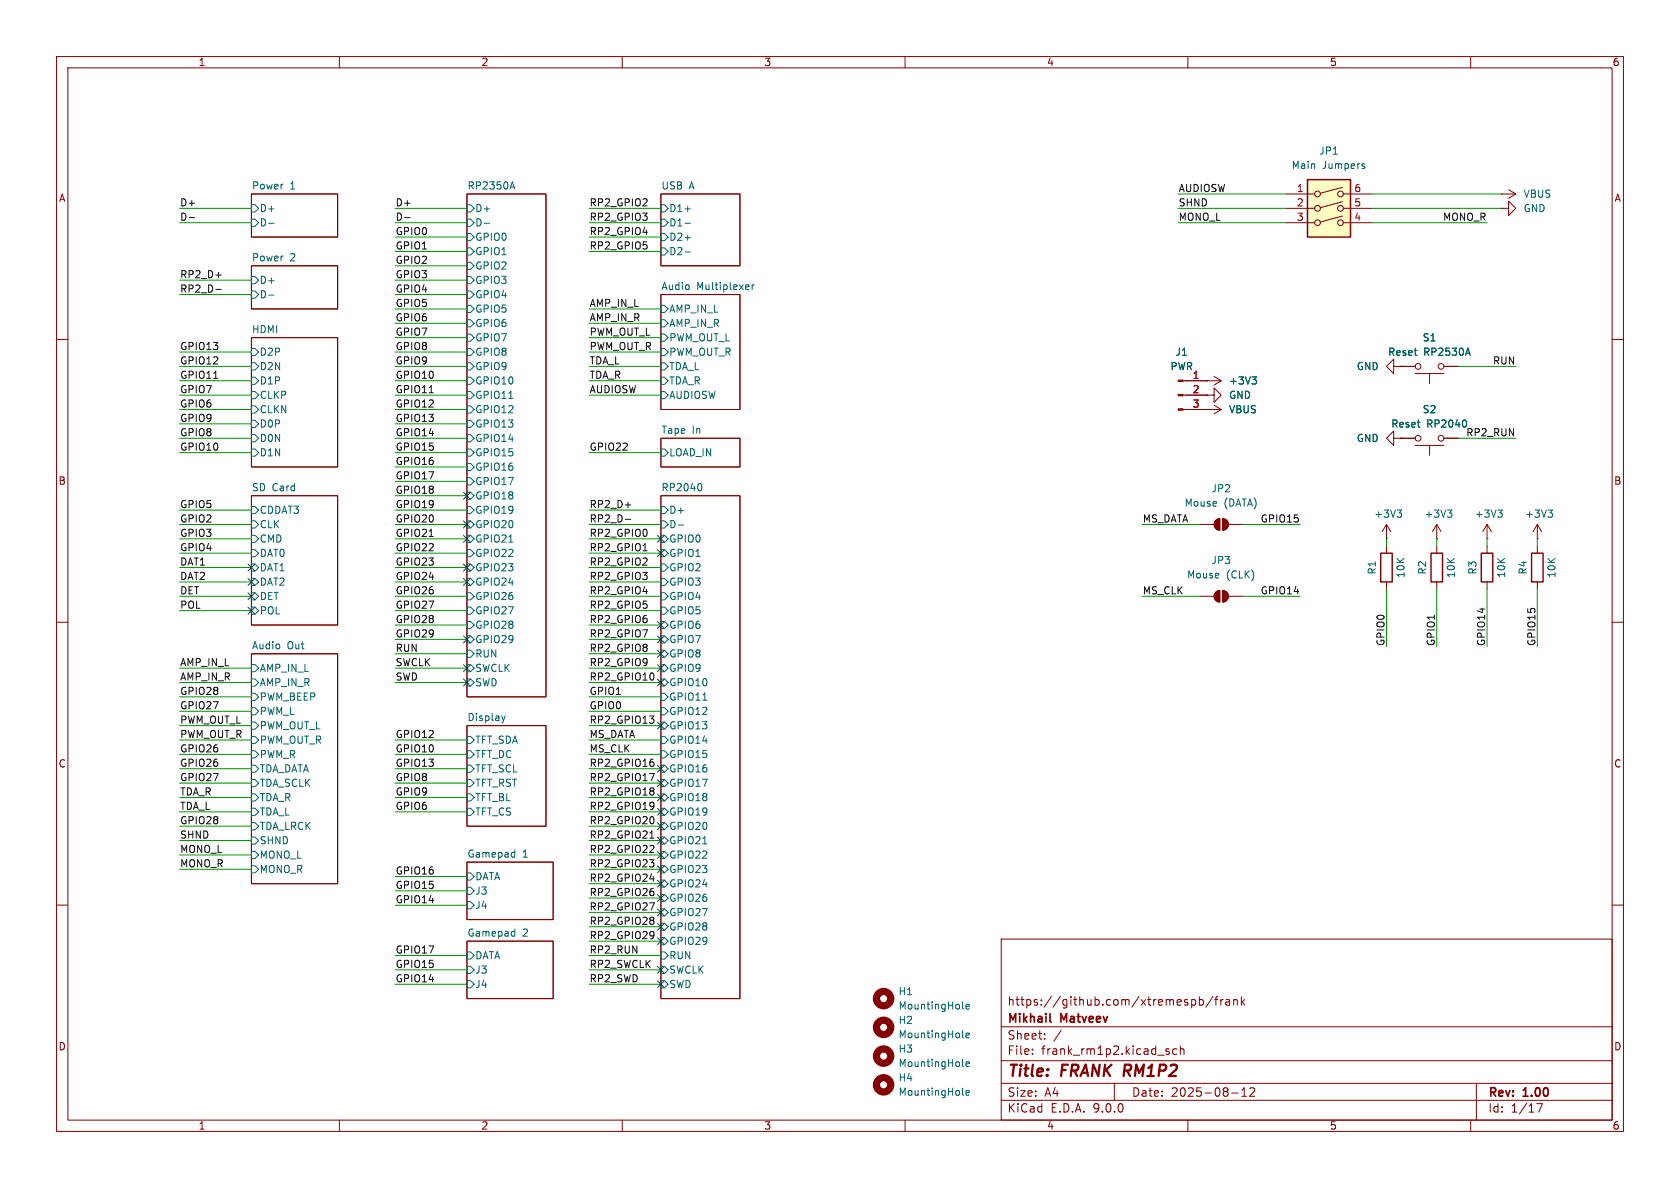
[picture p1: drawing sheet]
<svg xmlns="http://www.w3.org/2000/svg" width="297mm" height="210mm" viewBox="0 0 297 210" stroke-linecap="round" stroke-linejoin="round" font-family="sans-serif">
<g fill="none" stroke="#840000" stroke-width=".18">
<path d="M10 10h277v190h-277zM12 12h273v186h-273zM60 10v2M110 10v2M160 10v2M210 10v2M260 10v2M44.4 34.3h15.3v7.6h-15.3zM82.5 34.3h14v88.9h-14zM116.8 34.3h14v12.7h-14zM265.4 34.3h.1M265.4 36.8h1.3v-1.2l1.3 1.2-1.3 1.3v-1.3"/>
<path d="M265.4 36.8h.1M265.4 34.3h2.6M266.7 33.5l1.3 .8M268 34.3l-1.3 .8M44.4 59.7h15.3v22.9h-15.3zM44.4 47h15.3v7.6h-15.3zM116.8 52.1h14v20.3h-14zM10 60h2M116.8 77.5h14v5.1h-14zM213.4 67.3h.1M213.4 72.4h.1M213.4 67.3h2.5"/>
<path d="M213.4 72.4h2.5M214.6 66.5l1.3 .8M214.6 71.6l1.3 .8M215.9 67.3l-1.3 .8M215.9 72.4l-1.3 .8M246.4 77.5v-1.3l-1.3 1.3 1.3 1.2v-1.2h1.2M246.4 64.8v-1.3l-1.3 1.3 1.3 1.2v-1.2h1.2M247.6 77.5h.1M247.6 64.8h.1M247.6 64.8h2.6M247.6 77.5h2.6M250.2 66h5.1"/>
<path d="M250.2 78.7h5.1M252.7 66v1.8M252.7 78.7v1.8M255.3 64.8h2.5M255.3 77.5h2.5M285 60h2M44.4 87.6h15.3v22.9h-15.3zM116.8 87.6h14v88.9h-14zM212.1 92.7h2.5M214.9 92l.7-.3v2a1.02 1.02 0 0 1-.9-.6 1.02 1.02 0 0 1 .2-1.1zM216.2 91.7a1.02 1.02 0 0 1 1 1 1.02 1.02 0 0 1-1 1zM217.2 92.7h2.5"/>
<path d="M245.1 95.3h.1M245.1 92.7v2.6M245.1 96.5v1.3M245.1 92.7l-.8 1.3M245.1 92.7l.8 1.3M254 95.3h.1M254 92.7v2.6M254 96.5v1.3M254 92.7l-.8 1.3M254 92.7l.8 1.3M262.9 95.3h.1M262.9 92.7v2.6"/>
<path d="M262.9 96.5v1.3M262.9 92.7l-.8 1.3M262.9 92.7l.8 1.3M271.8 95.3h.1M271.8 92.7l-.8 1.3M271.8 92.7l.7 1.3M271.8 92.7v2.6M271.8 96.5v1.3M10 110h2M44.4 115.6h15.3v40.6h-15.3zM212.1 105.4h2.5M214.9 104.7l.7-.3v2a1.02 1.02 0 0 1-.9-.6 1.02 1.02 0 0 1 .2-1.1z"/>
<path d="M216.2 104.4a1.02 1.02 0 0 1 1 1 1.02 1.02 0 0 1-1 1zM217.2 105.4h2.5M245.1 102.9v1.2M254 102.9v1.2M262.9 102.9v1.2M271.8 102.9v1.2M285 110h2M82.5 128.3h14v17.8h-14zM82.5 152.4h15.3v10.2h-15.3zM10 160h2M82.5 166.4h15.3v10.1h-15.3zM177 166h108v32h-108z"/>
<path d="M210.7 176.8l.4-.1 .3 .3v.4l-.2 .2h-.5M212 176.8l.5-.1 .2 .3v.4l-.1 .2h-.6M212 176.2v1.5M214.5 176.1l-1.3 2M214.7 176.7h.6M215.3 176.2l-.3 .2v1.3M215.8 176.7v1M216.2 176.7l-.2 .1-.2 .2M216.7 176.8h.6l.1 .9M217.4 177.1h-.5a.29 .29 0 0 0-.2 .3 .29 .29 0 0 0 .2 .3l.5-.1M218.1 176.8l.2-.1 .4 .1v.9M218.1 176.7v1"/>
<path d="M219.5 176.2v1.5M219.6 177.1l.4 .6M220 176.7l-.5 .6M285 160h2M60 198v2M110 198v2M160 198v2M177 194.5h108M177 191.5h108M177 187.5h108M177 181.5h108M182.5 186.3v.1"/>
<path d="M182.5 185.5v.1M184.7 183.6v.1M184.7 182.8v.1M187.6 182.1l-1.3 2M197 191.5v3M206.2 185.8l.5 .2v.1v.2l-.5 .1M206.2 185.5h.5M208 185.5l-.4-.1-.3 .3v.4l.2 .2h.5M208.7 185.5l.2-.1 .3 .1 .1 .9M208.7 184.9v1.5M210 198v2M217.7 193.2h1.2"/>
<path d="M219.5 193.8h.9M219.5 192.7l.5-.4v1.5M221 192.4l.5-.1 .2 .1 .1 .3-.9 1.1h.9M260 198v2M261 191.5v6.5M271.7 195.1h1l-.7 1.5"/>
<circle cx="250.7" cy="77.5" r=".51"/>
<circle cx="250.7" cy="64.8" r=".51"/>
<circle cx="254.8" cy="64.8" r=".51"/>
<circle cx="254.8" cy="77.5" r=".51"/>
</g>
<path d="M185.6 180.5l.2 .2" fill="none" stroke="#840000" stroke-width=".3"/>
<g fill="none" stroke="#006464" stroke-width=".18">
<path d="M44.4 36.2h.7l.6 .6-.6 .7h-.7zM44.4 38.7h.7l.6 .7-.6 .6h-.7zM47.5 39.5h1M82.5 36.2h.7l.6 .6-.6 .7h-.7zM82.5 38.7h.7l.6 .7-.6 .6h-.7zM85.6 39.5h1M90.3 33.1h.6M90.6 32.1l.4 1.3M116.8 36.2h.7l.6 .6-.6 .7h-.7zM116.8 38.7h.7l.6 .7-.6 .6h-.7zM121.1 39.5h1M121.1 36.9h1"/>
<path d="M44.4 48.9h.7l.6 .6-.6 .7h-.7zM44.4 51.4h.7l.6 .7-.6 .6h-.7zM47.5 52.2h1M82.5 41.3h.7l.6 .6-.6 .6h-.7zM82.5 43.8h.7l.6 .7-.6 .6h-.7zM82.5 46.4h.7l.6 .6-.6 .6h-.7zM82.5 48.9h.7l.6 .6-.6 .7h-.7zM82.5 51.4h.7l.6 .7-.6 .6h-.7zM82.5 54h.7l.6 .6-.6 .6h-.7zM82.5 56.5h.7l.6 .7-.6 .6h-.7zM82.5 59.1h.7l.6 .6-.6 .6h-.7zM116.8 54h.7l.6 .6-.6 .6h-.7z"/>
<path d="M116.8 56.5h.7l.6 .7-.6 .6h-.7zM116.8 59.1h.7l.6 .6-.6 .6h-.7zM116.8 41.3h.7l.6 .6-.6 .6h-.7zM116.8 43.8h.7l.6 .7-.6 .6h-.7zM121.1 42h1M121.1 44.5h1M132.2 50.3l.2 .4-.6 .1M132.4 51.1l-.2 .1M133 50.3v.9M133.3 50.3l-.3 .3M44.4 61.6h.7l.6 .6-.6 .7h-.7zM44.4 64.1h.7l.6 .7-.6 .6h-.7z"/>
<path d="M44.4 66.7h.7l.6 .6-.6 .6h-.7zM44.4 69.2h.7l.6 .7-.6 .6h-.7zM44.4 71.8h.7l.6 .6-.6 .6h-.7zM44.4 74.3h.7l.6 .6-.6 .7h-.7zM44.4 76.8h.7l.6 .7-.6 .6h-.7zM44.4 79.4h.7l.6 .6-.6 .6h-.7zM82.5 61.6h.7l.6 .6-.6 .7h-.7zM82.5 64.1h.7l.6 .7-.6 .6h-.7zM82.5 66.7h.7l.6 .6-.6 .6h-.7zM82.5 69.2h.7l.6 .7-.6 .6h-.7zM82.5 71.8h.7l.6 .6-.6 .6h-.7zM82.5 74.3h.7l.6 .6-.6 .7h-.7z"/>
<path d="M82.5 76.8h.7l.6 .7-.6 .6h-.7zM82.5 79.4h.7l.6 .6-.6 .6h-.7zM89.9 70.4h.8M116.8 79.4h.7l.6 .6-.6 .6h-.7zM116.8 61.6h.7l.6 .6-.6 .7h-.7zM116.8 64.1h.7l.6 .7-.6 .6h-.7zM116.8 66.7h.7l.6 .6-.6 .6h-.7zM116.8 69.2h.7l.6 .7-.6 .6h-.7zM221.3 66.6h.8l-.4 .5M221.9 67.1l.2 .2v.3l-.2 .3M259.1 74.4l.2 .3-.2 .7M259.5 61.5l.4 1.3"/>
<path d="M44.4 89.5h.7l.6 .7-.6 .6h-.7zM44.4 92.1h.7l.6 .6-.6 .6h-.7zM44.4 94.6h.7l.6 .7-.6 .6h-.7zM44.4 97.2h.7l.6 .6-.6 .6h-.7zM44.4 99.7h.7l.6 .6-.6 .7h-.7zM82.5 81.9h.7l.6 .7-.6 .6h-.7zM82.5 84.5h.7l.6 .6-.6 .6h-.7zM82.5 87h.7l.6 .6-.6 .7h-.7zM82.5 89.5h.7l.6 .7-.6 .6h-.7zM82.5 92.1h.7l.6 .6-.6 .6h-.7zM82.5 94.6h.7l.6 .7-.6 .6h-.7zM82.5 97.2h.7l.6 .6-.6 .6h-.7z"/>
<path d="M82.5 99.7h.7l.6 .6-.6 .7h-.7zM89.9 95.8h.8M116.8 89.5h.7l.6 .7-.6 .6h-.7zM116.8 92.1h.7l.6 .6-.6 .6h-.7zM116.8 94.6h.7l.6 .7-.6 .6h-.7zM116.8 97.2h.7l.6 .6-.6 .6h-.7zM116.8 99.7h.7l.6 .6-.6 .7h-.7zM119.9 92.8h1M123.8 85.5a.79 .79 0 0 1 0 1.3M247 90.2h.8l-.4 .4M247.5 90.6l.3 .3v.3l-.3 .2M255.9 90.2h.8l-.4 .4"/>
<path d="M256.4 90.6l.3 .3v.3l-.3 .2M264.8 90.2h.8l-.5 .4M265.3 90.6l.3 .3v.3l-.3 .2M273.7 90.2h.8l-.5 .4M274.2 90.6l.3 .3v.3l-.3 .2M44.4 102.2h.7l.6 .7-.6 .6h-.7zM44.4 104.8h.7l.6 .6-.6 .6h-.7zM44.4 107.3h.7l.6 .7-.6 .6h-.7zM44.4 117.5h.7l.6 .6-.6 .6h-.7zM82.5 102.2h.7l.6 .7-.6 .6h-.7zM82.5 104.8h.7l.6 .6-.6 .6h-.7zM82.5 107.3h.7l.6 .7-.6 .6h-.7z"/>
<path d="M82.5 109.9h.7l.6 .6-.6 .6h-.7zM82.5 112.4h.7l.6 .6-.6 .7h-.7zM82.5 114.9h.7l.6 .7-.6 .6h-.7zM82.5 117.5h.7l.6 .6-.6 .6h-.7zM116.8 102.2h.7l.6 .7-.6 .6h-.7zM116.8 104.8h.7l.6 .6-.6 .6h-.7zM116.8 107.3h.7l.6 .7-.6 .6h-.7zM116.8 109.9h.7l.6 .6-.6 .6h-.7zM116.8 112.4h.7l.6 .6-.6 .7h-.7zM116.8 114.9h.7l.6 .7-.6 .6h-.7zM116.8 117.5h.7l.6 .6-.6 .6h-.7zM44.4 120h.7l.6 .7-.6 .6h-.7z"/>
<path d="M44.4 122.6h.7l.6 .6-.6 .6h-.7zM44.4 125.1h.7l.6 .6-.6 .7h-.7zM44.4 127.6h.7l.6 .7-.6 .6h-.7zM44.4 130.2h.7l.6 .6-.6 .6h-.7zM44.4 132.7h.7l.6 .7-.6 .6h-.7zM44.4 135.3h.7l.6 .6-.6 .6h-.7zM44.4 137.8h.7l.6 .6-.6 .7h-.7zM82.5 120h.7l.6 .7-.6 .6h-.7zM82.5 130.2h.7l.6 .6-.6 .6h-.7zM82.5 132.7h.7l.6 .7-.6 .6h-.7zM82.5 135.3h.7l.6 .6-.6 .6h-.7zM82.5 137.8h.7l.6 .6-.6 .7h-.7z"/>
<path d="M88.7 126.5l.3 .9M89 127.4l-.1 .3M89.3 126.5l-.3 .9M116.8 120h.7l.6 .7-.6 .6h-.7zM116.8 122.6h.7l.6 .6-.6 .6h-.7zM116.8 125.1h.7l.6 .6-.6 .7h-.7zM116.8 127.6h.7l.6 .7-.6 .6h-.7zM116.8 130.2h.7l.6 .6-.6 .6h-.7zM116.8 132.7h.7l.6 .7-.6 .6h-.7zM116.8 135.3h.7l.6 .6-.6 .6h-.7zM116.8 137.8h.7l.6 .6-.6 .7h-.7zM124.2 123.8h.8"/>
<path d="M44.4 142.9h.7l.6 .6-.6 .6h-.7zM44.4 145.4h.7l.6 .7-.6 .6h-.7zM44.4 140.3h.7l.6 .7-.6 .6h-.7zM44.4 148h.7l.6 .6-.6 .6h-.7zM44.4 150.5h.7l.6 .6-.6 .7h-.7zM44.4 153h.7l.6 .7-.6 .6h-.7zM82.5 140.3h.7l.6 .7-.6 .6h-.7zM82.5 142.9h.7l.6 .6-.6 .6h-.7zM82.5 154.3h.7l.6 .6-.6 .7h-.7zM82.5 156.8h.7l.6 .7-.6 .6h-.7zM82.5 159.4h.7l.6 .6-.6 .7h-.7zM90.6 150.7h.4"/>
<path d="M91 150.3v1.2M91 151.5h-.4M116.8 140.3h.7l.6 .7-.6 .6h-.7zM116.8 142.9h.7l.6 .6-.6 .6h-.7zM116.8 145.4h.7l.6 .7-.6 .6h-.7zM116.8 148h.7l.6 .6-.6 .6h-.7zM116.8 150.5h.7l.6 .6-.6 .7h-.7zM116.8 153h.7l.6 .7-.6 .6h-.7zM116.8 155.6h.7l.6 .6-.6 .6h-.7zM116.8 158.1h.7l.6 .7-.6 .6h-.7zM124.2 149.2h.8M82.5 168.3h.7l.6 .6-.6 .6h-.7z"/>
<path d="M82.5 170.8h.7l.6 .7-.6 .6h-.7zM82.5 173.4h.7l.6 .6-.6 .6h-.7zM90.6 164.6l.4 .1M91 164.2v1.3M91 165.4l-.4 .1M116.8 160.7h.7l.6 .6-.6 .6h-.7zM116.8 163.2h.7l.6 .6-.6 .7h-.7zM116.8 165.7h.7l.6 .7-.6 .6h-.7zM116.8 168.3h.7l.6 .6-.6 .6h-.7zM116.8 170.8h.7l.6 .7-.6 .6h-.7zM116.8 173.4h.7l.6 .6-.6 .6h-.7zM170.2 178.2l.2 .2"/>
<path d="M170.8 178l.6-.2-.1-.2-.3-.1-.2 .2v.6h.5M170.2 193.4l.2 .2M170.2 188.4l.2 .1M170.8 193.2l.6-.1-.1-.3h-.3l-.2 .2v.6h.5M170.8 188.1l.6-.1-.1-.2-.3-.1-.2 .2v.6h.5"/>
</g>
<g fill="none" stroke="#840000" stroke-width="1.3">
<circle cx="156.2" cy="176.5" r="1.27"/>
<circle cx="156.2" cy="186.7" r="1.27"/>
<circle cx="156.2" cy="191.8" r="1.27"/>
</g>
<path d="M244.1 97.8h2v5.1h-2zM253 97.8h2v5.1h-2zM261.9 97.8h2v5.1h-2zM270.8 97.8h2v5.1h-2z" fill="none" stroke="#840000" stroke-width=".25"/>
<g fill="#840000" stroke="#840000" stroke-width=".18">
<path d="M214.9 92l.7-.3v2a1.02 1.02 0 0 1-.9-.6 1.02 1.02 0 0 1 .2-1.1z"/>
<path d="M216.2 91.7a1.02 1.02 0 0 1 1 1 1.02 1.02 0 0 1-1 1z"/>
<path d="M214.9 104.7l.7-.3v2a1.02 1.02 0 0 1-.9-.6 1.02 1.02 0 0 1 .2-1.1z"/>
<path d="M216.2 104.4a1.02 1.02 0 0 1 1 1 1.02 1.02 0 0 1-1 1z"/>
</g>
<path d="M231.1 31.8h7.7v10.1h-7.7z" fill="#ffffc2"/>
<g fill="none" stroke="#840000" stroke-width=".18">
<path d="M227.3 34.3h5.1M227.3 36.8h5.1M227.3 39.4h5.1M237.3 33.1l-3.9 1.1M237.3 35.7l-3.9 1M237.3 38.2l-3.9 1M237.5 34.3h5.1M237.5 36.8h5.1M237.5 39.4h5.1M209.1 67.3h4.3M209.1 69.9h4.3M209.1 72.4h4.3"/>
<path d="M213.4 69.9h1.2v-1.3l1.3 1.3-1.3 1.2v-1.2M213.4 69.9h.1M213.4 72.4h.1M213.4 67.3h.1M247.6 64.8h.1M247.6 77.5h.1M247.6 77.5h2.6M247.6 64.8h2.6M255.3 77.5h2.5M255.3 64.8h2.5"/>
<circle cx="232.9" cy="39.4" r=".51"/>
<circle cx="232.9" cy="34.3" r=".51"/>
<circle cx="232.9" cy="36.8" r=".51"/>
<circle cx="237" cy="36.8" r=".51"/>
<circle cx="237" cy="39.4" r=".51"/>
<circle cx="237" cy="34.3" r=".51"/>
</g>
<path d="M231.1 31.8h7.7v10.1h-7.7z" fill="none" stroke="#840000" stroke-width=".25"/>
<path d="M241.1 29.4l.2 .1-.2 .3M241.1 28.9l.1 .1M221.3 66.6h.8l-.4 .5M221.9 67.1l.2 .2v.3l-.2 .3M259.1 74.4l.2 .3-.2 .7M259.5 61.5l.4 1.3M170.2 183.3l.2 .2M170.8 183l.6-.1-.1-.2-.3-.1-.2 .2v.6h.5" fill="none" stroke="#006464" stroke-width=".18"/>
<g fill="#840000" stroke="#840000" stroke-width=".18">
<path d="M208.3 67.2h.8v.2h-.8z"/>
<path d="M208.3 69.7h.8v.3h-.8z"/>
<path d="M208.3 72.3h.8v.2h-.8z"/>
</g>
<circle cx="156.2" cy="181.6" r="1.27" fill="none" stroke="#840000" stroke-width="1.3"/>
<g fill="none" stroke="#0f0f0f" stroke-width=".18">
<path d="M33.4 38.5h1M71.5 38.5h1M38.1 48.6h1M38.1 51.2h1M37.8 66.9h.7M75.9 69.4h.7M75.9 94.8h.7M110.5 89.3h1M110.5 91.8h1M113.7 97.4h.7M115.5 119.1l.1 .3-.1 .7M114.8 126.6h.8l-.4 .5"/>
<path d="M114.8 136.7h.9l-.6 1.3M115.5 127.1l.1 .2-.1 .5M115.5 134.7l.1 .2-.1 .5M115.5 139.3l.1 .2-.1 .3M115.5 139.9l.1 .2-.1 .4M114.8 152h.8l-.4 .5M114.8 159.6h.9l-.6 1.3M114.9 148.2h.7M114.9 155.4h.8M115.1 147.1l.1-.2v1.3M115.4 149.4l.2 .3-.1 .3-.7 .7h.8M115.5 141.9a1.07 1.07 0 0 1-.1 1.1"/>
<path d="M115.5 144.5l.1 .3-.1 .7M115.5 152.5l.1 .2-.1 .5M115.5 157.6l.1 .2-.1 .5M115.6 142.4l-.1 .1M115.5 162.2l.1 .2-.1 .2M115.5 162.7l.1 .2-.1 .4M115.5 164.7v.1a1.07 1.07 0 0 1-.1 1M115.6 165.2l-.1 .2"/>
</g>
<g fill="none" stroke="#009600" stroke-width=".18">
<path d="M31.7 39.4h12.7M31.7 36.8h12.7M69.8 39.4h12.7M69.8 36.8h12.7M104.1 39.4h12.7M104.1 36.8h12.7M208.3 39.4h19M208.3 36.8h19M208.3 34.3h19M242.6 39.4h20.3M242.6 36.8h22.8M242.6 34.3h22.8"/>
<path d="M31.7 52.1h12.7M31.7 49.5h12.7M69.8 52.1h12.7M69.8 59.7h12.7M69.8 49.5h12.7M69.8 47h12.7M69.8 44.5h12.7M69.8 54.6h12.7M69.8 41.9h12.7M69.8 57.2h12.7M104.1 59.7h12.7M104.1 44.5h12.7"/>
<path d="M104.1 54.6h12.7M104.1 41.9h12.7M104.1 57.2h12.7M31.7 72.4h12.7M31.7 64.8h12.7M31.7 62.2h12.7M31.7 77.5h12.7M31.7 67.3h12.7M31.7 69.9h12.7M31.7 74.9h12.7M69.8 72.4h12.7M69.8 64.8h12.7"/>
<path d="M69.8 62.2h12.7M69.8 77.5h12.7M69.8 67.3h12.7M69.8 69.9h12.7M69.8 74.9h12.7M104.1 64.8h12.7M104.1 62.2h12.7M104.1 67.3h12.7M104.1 69.9h12.7M257.8 64.8h10.2M257.8 77.5h10.2M31.7 95.3h12.7"/>
<path d="M31.7 92.7h12.7M31.7 90.2h12.7M31.7 80h12.7M31.7 97.8h12.7M69.8 95.3h12.7M69.8 92.7h12.7M69.8 90.2h12.7M69.8 80h12.7M69.8 97.8h12.7M69.8 85.1h12.7M69.8 87.6h12.7M69.8 82.6h12.7"/>
<path d="M104.1 95.3h12.7M104.1 92.7h12.7M104.1 90.2h12.7M104.1 80h12.7M104.1 97.8h12.7M201.9 92.7h10.2M219.7 92.7h10.2M245.1 95.3v1.2M254 95.3v1.2M262.9 95.3v1.2M271.8 95.3v1.2M31.7 108h12.7"/>
<path d="M31.7 118.1h12.7M31.7 105.4h12.7M31.7 100.3h12.7M31.7 102.9h12.7M69.8 115.6h12.7M69.8 110.5h12.7M69.8 108h12.7M69.8 118.1h12.7M69.8 105.4h12.7M69.8 113h12.7M69.8 100.3h12.7M69.8 102.9h12.7"/>
<path d="M104.1 115.6h12.7M104.1 110.5h12.7M104.1 108h12.7M104.1 118.1h12.7M104.1 105.4h12.7M104.1 113h12.7M104.1 100.3h12.7M104.1 102.9h12.7M201.9 105.4h10.2M219.7 105.4h10.2M245.1 104.1v10.2M254 104.1v10.2"/>
<path d="M262.9 104.1v10.2M271.8 104.1v10.2M31.7 128.3h12.7M31.7 133.4h12.7M31.7 135.9h12.7M31.7 130.8h12.7M31.7 120.7h12.7M31.7 138.4h12.7M31.7 123.2h12.7M31.7 125.7h12.7M69.8 133.4h12.7M69.8 135.9h12.7"/>
<path d="M69.8 130.8h12.7M69.8 120.7h12.7M69.8 138.4h12.7M104.1 128.3h12.7M104.1 133.4h12.7M104.1 135.9h12.7M104.1 130.8h12.7M104.1 120.7h12.7M104.1 138.4h12.7M104.1 123.2h12.7M104.1 125.7h12.7M31.7 141h12.7"/>
<path d="M31.7 153.7h12.7M31.7 148.6h12.7M31.7 151.1h12.7M31.7 146.1h12.7M31.7 143.5h12.7M69.8 141h12.7M69.8 143.5h12.7M69.8 157.5h12.7M69.8 154.9h12.7M104.1 141h12.7M104.1 153.7h12.7M104.1 148.6h12.7"/>
<path d="M104.1 151.1h12.7M104.1 158.8h12.7M104.1 156.2h12.7M104.1 146.1h12.7M104.1 143.5h12.7M69.8 168.9h12.7M69.8 174h12.7M69.8 171.5h12.7M69.8 160h12.7M104.1 161.3h12.7M104.1 168.9h12.7M104.1 163.8h12.7"/>
<path d="M104.1 166.4h12.7M104.1 174h12.7M104.1 171.5h12.7"/>
</g>
<g fill="none" stroke="#000084" stroke-width=".18">
<path d="M43.8 99.7l1.3 1.2M45.1 99.7l-1.3 1.2M81.9 99.7l1.3 1.2M81.9 87l1.3 1.2M81.9 92.1l1.3 1.2M81.9 94.6l1.3 1.3M83.2 99.7l-1.3 1.2M83.2 87l-1.3 1.2M83.2 92.1l-1.3 1.2M83.2 94.6l-1.3 1.3M116.2 94.6l1.2 1.3M116.2 97.2l1.2 1.2"/>
<path d="M117.4 94.6l-1.2 1.3M117.4 97.2l-1.2 1.2M43.8 104.8l1.3 1.2M43.8 107.3l1.3 1.3M43.8 102.3l1.3 1.2M45.1 104.8l-1.3 1.2M45.1 107.3l-1.3 1.3M45.1 102.3l-1.3 1.2M81.9 112.4l1.3 1.2M81.9 117.5l1.3 1.2M81.9 102.3l1.3 1.2M83.2 112.4l-1.3 1.2"/>
<path d="M83.2 117.5l-1.3 1.2M83.2 102.3l-1.3 1.2M116.2 112.4l1.2 1.2M116.2 115l1.2 1.2M116.2 109.9l1.2 1.2M116.2 117.5l1.2 1.2M117.4 112.4l-1.2 1.2M117.4 115l-1.2 1.2M117.4 109.9l-1.2 1.2M117.4 117.5l-1.2 1.2M81.9 120l1.3 1.3M83.2 120l-1.3 1.3"/>
<path d="M116.2 127.7l1.2 1.2M116.2 137.8l1.2 1.2M116.2 135.3l1.2 1.2M116.2 120l1.2 1.3M117.4 127.7l-1.2 1.2M117.4 137.8l-1.2 1.2M117.4 135.3l-1.2 1.2M117.4 120l-1.2 1.3M116.2 153.1l1.2 1.2M116.2 145.4l1.2 1.3M116.2 140.4l1.2 1.2M116.2 142.9l1.2 1.2"/>
<path d="M116.2 148l1.2 1.2M116.2 150.5l1.2 1.2M116.2 155.6l1.2 1.2M116.2 158.1l1.2 1.3M117.4 153.1l-1.2 1.2M117.4 145.4l-1.2 1.3M117.4 140.4l-1.2 1.2M117.4 142.9l-1.2 1.2M117.4 148l-1.2 1.2M117.4 150.5l-1.2 1.2M117.4 155.6l-1.2 1.2M117.4 158.1l-1.2 1.3"/>
<path d="M116.2 173.4l1.2 1.2M116.2 163.2l1.2 1.2M116.2 170.8l1.2 1.3M116.2 165.8l1.2 1.2M116.2 160.7l1.2 1.2M117.4 173.4l-1.2 1.2M117.4 163.2l-1.2 1.2M117.4 170.8l-1.2 1.3M117.4 165.8l-1.2 1.2M117.4 160.7l-1.2 1.2"/>
</g>
<g font-size="2.8" fill="#840000">
<text x="178" y="190.9">Title:</text>
<text x="187.7" y="190.9">FRANK RM1P2</text>
</g>
<g font-size="2.1" fill="#840000">
<text x="178" y="178">https://github.com/xtremespb/frank</text>
<text x="178" y="184">Sheet:</text>
<text x="178" y="181.2">Mikhail</text>
<text x="187.6" y="181.2">Matveev</text>
<text x="178" y="186.7">File:</text>
<text x="184.1" y="186.7">frank_rm1p2.kicad_sch</text>
<text x="178" y="196.9">KiCad</text>
<text x="178" y="194.1">Size:</text>
<text x="184.7" y="194.1">A4</text>
<text x="185.7" y="196.9">E.D.A.</text>
<text x="193.3" y="196.9">9.0.0</text>
<text x="200" y="194.1">Date:</text>
<text x="207" y="194.1">2025-08-12</text>
<text x="263" y="194.3">Rev:</text>
<text x="263" y="196.9">Id:</text>
<text x="267.1" y="196.9">1/17</text>
<text x="269.4" y="194.3">1.00</text>
</g>
<g font-size="1.8" fill="#840000">
<text x="35" y="11.9">1</text>
<text x="85" y="11.9">2</text>
<text x="135" y="11.9">3</text>
<text x="185" y="11.9">4</text>
<text x="235" y="11.9">5</text>
<text x="285" y="11.9">6</text>
<text x="10.3" y="35.9">A</text>
<text x="285.3" y="35.9">A</text>
<text x="10.3" y="85.9">B</text>
<text x="285.3" y="85.9">B</text>
<text x="10.3" y="135.9">C</text>
<text x="285.3" y="135.9">C</text>
<text x="10.3" y="185.9">D</text>
<text x="285.3" y="185.9">D</text>
<text x="35" y="199.9">1</text>
<text x="85" y="199.9">2</text>
<text x="135" y="199.9">3</text>
<text x="185" y="199.9">4</text>
<text x="235" y="199.9">5</text>
<text x="285" y="199.9">6</text>
</g>
<g font-size="1.8" fill="#006464">
<text x="233.1" y="27.5">JP1</text>
<text x="44.4" y="33.6">Power</text>
<text x="51.2" y="33.6">1</text>
<text x="82.5" y="33.6">RP2350A</text>
<text x="116.8" y="33.6">USB</text>
<text x="121.8" y="33.6">A</text>
<text x="228.3" y="30.1">Main</text>
<text x="233.8" y="30.1">Jumpers</text>
<text x="269.2" y="35.2">VBUS</text>
<text x="45.8" y="37.7">D+</text>
<text x="45.8" y="40.2">D-</text>
<text x="83.9" y="37.7">D+</text>
<text x="83.9" y="40.2">D-</text>
<text x="118.2" y="37.7">D1+</text>
<text x="118.2" y="40.2">D1-</text>
<text x="269.2" y="37.7">GND</text>
<text x="44.4" y="46.3">Power</text>
<text x="51.2" y="46.3">2</text>
<text x="83.9" y="42.8">GPIO0</text>
<text x="83.9" y="45.3">GPIO1</text>
<text x="83.9" y="47.9">GPIO2</text>
<text x="118.2" y="42.8">D2+</text>
<text x="118.2" y="45.3">D2-</text>
<text x="45.8" y="50.4">D+</text>
<text x="45.8" y="52.9">D-</text>
<text x="83.9" y="50.4">GPIO3</text>
<text x="83.9" y="52.9">GPIO4</text>
<text x="116.8" y="51.4">Audio</text>
<text x="123.2" y="51.4">Multiplexer</text>
<text x="44.4" y="59">HDMI</text>
<text x="83.9" y="55.5">GPIO5</text>
<text x="83.9" y="58">GPIO6</text>
<text x="118.2" y="55.5">AMP_IN_L</text>
<text x="118.2" y="58">AMP_IN_R</text>
<text x="45.8" y="63.1">D2P</text>
<text x="45.8" y="65.6">D2N</text>
<text x="83.9" y="60.6">GPIO7</text>
<text x="83.9" y="63.1">GPIO8</text>
<text x="83.9" y="65.6">GPIO9</text>
<text x="118.2" y="60.6">PWM_OUT_L</text>
<text x="118.2" y="63.1">PWM_OUT_R</text>
<text x="118.2" y="65.6">TDA_L</text>
<text x="206.8" y="65.6">PWR</text>
<text x="207.7" y="63.1">J1</text>
<text x="239.8" y="65.6">GND</text>
<text x="245.3" y="63.1">Reset</text>
<text x="251.4" y="60.6">S1</text>
<text x="251.7" y="63.1">RP2530A</text>
<text x="45.8" y="68.2">D1P</text>
<text x="45.8" y="70.7">CLKP</text>
<text x="83.9" y="68.2">GPIO10</text>
<text x="83.9" y="70.7">GPIO11</text>
<text x="118.2" y="68.2">TDA_R</text>
<text x="118.2" y="70.7">AUDIOSW</text>
<text x="217.2" y="70.7">GND</text>
<text x="217.2" y="68.2">+3V3</text>
<text x="45.8" y="73.3">CLKN</text>
<text x="45.8" y="75.8">D0P</text>
<text x="83.9" y="73.3">GPIO12</text>
<text x="83.9" y="75.8">GPIO13</text>
<text x="116.8" y="76.8">Tape</text>
<text x="122.4" y="76.8">In</text>
<text x="217.2" y="73.3">VBUS</text>
<text x="245.9" y="75.8">Reset</text>
<text x="251.4" y="73.3">S2</text>
<text x="252.2" y="75.8">RP2040</text>
<text x="45.8" y="78.3">D0N</text>
<text x="45.8" y="80.9">D1N</text>
<text x="83.9" y="78.3">GPIO14</text>
<text x="83.9" y="80.9">GPIO15</text>
<text x="83.9" y="83.4">GPIO16</text>
<text x="118.2" y="80.9">LOAD_IN</text>
<text x="239.8" y="78.3">GND</text>
<text x="44.4" y="86.9">SD Card</text>
<text x="83.9" y="86">GPIO17</text>
<text x="83.9" y="88.5">GPIO18</text>
<text x="116.8" y="86.9">RP2040</text>
<text x="209.3" y="89.8">Mouse</text>
<text x="214.1" y="87.2">JP2</text>
<text x="216.4" y="89.8">(DATA)</text>
<text x="45.8" y="91">CDDAT3</text>
<text x="45.8" y="93.6">CLK</text>
<text x="83.9" y="91">GPIO19</text>
<text x="83.9" y="93.6">GPIO20</text>
<text x="118.2" y="91">D+</text>
<text x="118.2" y="93.6">D-</text>
<text x="242.8" y="91.7">+3V3</text>
<text x="251.7" y="91.7">+3V3</text>
<text x="260.6" y="91.7">+3V3</text>
<text x="269.5" y="91.7">+3V3</text>
<text x="45.8" y="96.1">CMD</text>
<text x="45.8" y="98.7">DAT0</text>
<text x="45.8" y="101.2">DAT1</text>
<text x="83.9" y="96.1">GPIO21</text>
<text x="83.9" y="98.7">GPIO22</text>
<text x="83.9" y="101.2">GPIO23</text>
<text x="118.2" y="96.1">GPIO0</text>
<text x="118.2" y="98.7">GPIO1</text>
<text x="118.2" y="101.2">GPIO2</text>
<text x="214.1" y="99.9">JP3</text>
<text x="243.4" y="101.7" transform="rotate(-90 243.4 101.7)">R1</text>
<text x="252.3" y="101.7" transform="rotate(-90 252.3 101.7)">R2</text>
<text x="261.2" y="101.7" transform="rotate(-90 261.2 101.7)">R3</text>
<text x="270.1" y="101.7" transform="rotate(-90 270.1 101.7)">R4</text>
<text x="45.8" y="103.7">DAT2</text>
<text x="45.8" y="106.3">DET</text>
<text x="83.9" y="103.7">GPIO24</text>
<text x="83.9" y="106.3">GPIO26</text>
<text x="118.2" y="103.7">GPIO3</text>
<text x="118.2" y="106.3">GPIO4</text>
<text x="209.8" y="102.5">Mouse</text>
<text x="216.8" y="102.5">(CLK)</text>
<text x="248.5" y="102.3" transform="rotate(-90 248.5 102.3)">10K</text>
<text x="257.4" y="102.3" transform="rotate(-90 257.4 102.3)">10K</text>
<text x="266.3" y="102.3" transform="rotate(-90 266.3 102.3)">10K</text>
<text x="275.2" y="102.3" transform="rotate(-90 275.2 102.3)">10K</text>
<text x="45.8" y="108.8">POL</text>
<text x="83.9" y="108.8">GPIO27</text>
<text x="83.9" y="111.4">GPIO28</text>
<text x="83.9" y="113.9">GPIO29</text>
<text x="118.2" y="108.8">GPIO5</text>
<text x="118.2" y="111.4">GPIO6</text>
<text x="118.2" y="113.9">GPIO7</text>
<text x="44.4" y="114.9">Audio</text>
<text x="45.8" y="119">AMP_IN_L</text>
<text x="50.8" y="114.9">Out</text>
<text x="83.9" y="116.4">RUN</text>
<text x="83.9" y="119">SWCLK</text>
<text x="118.2" y="116.4">GPIO8</text>
<text x="118.2" y="119">GPIO9</text>
<text x="45.8" y="121.5">AMP_IN_R</text>
<text x="45.8" y="124.1">PWM_BEEP</text>
<text x="83.9" y="121.5">SWD</text>
<text x="118.2" y="121.5">GPIO10</text>
<text x="118.2" y="124.1">GPIO11</text>
<text x="45.8" y="126.6">PWM_L</text>
<text x="45.8" y="129.1">PWM_OUT_L</text>
<text x="45.8" y="131.7">PWM_OUT_R</text>
<text x="82.5" y="127.6">Display</text>
<text x="83.9" y="131.7">TFT_SDA</text>
<text x="118.2" y="126.6">GPIO12</text>
<text x="118.2" y="129.1">GPIO13</text>
<text x="118.2" y="131.7">GPIO14</text>
<text x="45.8" y="134.2">PWM_R</text>
<text x="45.8" y="136.8">TDA_DATA</text>
<text x="83.9" y="134.2">TFT_DC</text>
<text x="83.9" y="136.8">TFT_SCL</text>
<text x="118.2" y="134.2">GPIO15</text>
<text x="118.2" y="136.8">GPIO16</text>
<text x="45.8" y="141.8">TDA_R</text>
<text x="45.8" y="139.3">TDA_SCLK</text>
<text x="83.9" y="139.3">TFT_RST</text>
<text x="83.9" y="141.8">TFT_BL</text>
<text x="118.2" y="139.3">GPIO17</text>
<text x="118.2" y="141.8">GPIO18</text>
<text x="45.8" y="144.4">TDA_L</text>
<text x="45.8" y="146.9">TDA_LRCK</text>
<text x="45.8" y="149.5">SHND</text>
<text x="83.9" y="144.4">TFT_CS</text>
<text x="118.2" y="144.4">GPIO19</text>
<text x="118.2" y="146.9">GPIO20</text>
<text x="118.2" y="149.5">GPIO21</text>
<text x="45.8" y="152">MONO_L</text>
<text x="45.8" y="154.5">MONO_R</text>
<text x="82.5" y="151.7">Gamepad</text>
<text x="83.9" y="155.8">DATA</text>
<text x="92.4" y="151.7">1</text>
<text x="118.2" y="152">GPIO22</text>
<text x="118.2" y="154.5">GPIO23</text>
<text x="83.9" y="158.3">J3</text>
<text x="83.9" y="160.9">J4</text>
<text x="118.2" y="157.1">GPIO24</text>
<text x="118.2" y="159.6">GPIO26</text>
<text x="82.5" y="165.7">Gamepad</text>
<text x="92.4" y="165.7">2</text>
<text x="118.2" y="162.2">GPIO27</text>
<text x="118.2" y="164.7">GPIO28</text>
<text x="118.2" y="167.2">GPIO29</text>
<text x="83.9" y="169.8">DATA</text>
<text x="83.9" y="172.3">J3</text>
<text x="118.2" y="169.8">RUN</text>
<text x="118.2" y="172.3">SWCLK</text>
<text x="83.9" y="174.9">J4</text>
<text x="118.2" y="174.9">SWD</text>
<text x="158.8" y="176.1">H1</text>
<text x="158.8" y="178.7">MountingHole</text>
<text x="158.8" y="181.2">H2</text>
<text x="158.8" y="183.7">MountingHole</text>
<text x="158.8" y="191.4">H4</text>
<text x="158.8" y="186.3">H3</text>
<text x="158.8" y="188.8">MountingHole</text>
<text x="158.8" y="193.9">MountingHole</text>
</g>
<g font-size="1.8" fill="#0f0f0f">
<text x="208.3" y="34">AUDIOSW</text>
<text x="31.7" y="36.6">D+</text>
<text x="31.7" y="39.1">D-</text>
<text x="69.8" y="36.6">D+</text>
<text x="69.8" y="41.6">GPIO0</text>
<text x="69.8" y="39.1">D-</text>
<text x="104.1" y="41.6">RP2_GPIO4</text>
<text x="104.1" y="39.1">RP2_GPIO3</text>
<text x="104.1" y="36.6">RP2_GPIO2</text>
<text x="208.3" y="39.1">MONO_L</text>
<text x="208.3" y="36.6">SHND</text>
<text x="255" y="39.1">MONO_R</text>
<text x="69.8" y="44.2">GPIO1</text>
<text x="69.8" y="46.7">GPIO2</text>
<text x="104.1" y="44.2">RP2_GPIO5</text>
<text x="31.7" y="49.3">RP2_D+</text>
<text x="31.7" y="51.8">RP2_D-</text>
<text x="69.8" y="51.8">GPIO4</text>
<text x="69.8" y="49.3">GPIO3</text>
<text x="69.8" y="54.3">GPIO5</text>
<text x="69.8" y="56.9">GPIO6</text>
<text x="69.8" y="59.4">GPIO7</text>
<text x="104.1" y="54.3">AMP_IN_L</text>
<text x="104.1" y="59.4">PWM_OUT_L</text>
<text x="104.1" y="56.9">AMP_IN_R</text>
<text x="31.7" y="62">GPIO13</text>
<text x="31.7" y="64.5">GPIO12</text>
<text x="69.8" y="62">GPIO8</text>
<text x="69.8" y="64.5">GPIO9</text>
<text x="104.1" y="64.5">TDA_L</text>
<text x="104.1" y="62">PWM_OUT_R</text>
<text x="263.8" y="64.5">RUN</text>
<text x="31.7" y="67">GPIO11</text>
<text x="31.7" y="69.6">GPIO7</text>
<text x="69.8" y="69.6">GPIO11</text>
<text x="69.8" y="67">GPIO10</text>
<text x="104.1" y="67">TDA_R</text>
<text x="104.1" y="69.6">AUDIOSW</text>
<text x="31.7" y="77.2">GPIO8</text>
<text x="31.7" y="72.1">GPIO6</text>
<text x="31.7" y="74.7">GPIO9</text>
<text x="69.8" y="74.7">GPIO13</text>
<text x="69.8" y="77.2">GPIO14</text>
<text x="69.8" y="72.1">GPIO12</text>
<text x="259.1" y="77.2">RP2_RUN</text>
<text x="31.7" y="79.7">GPIO10</text>
<text x="69.8" y="82.3">GPIO16</text>
<text x="69.8" y="79.7">GPIO15</text>
<text x="104.1" y="79.7">GPIO22</text>
<text x="31.7" y="89.9">GPIO5</text>
<text x="69.8" y="89.9">GPIO19</text>
<text x="69.8" y="87.4">GPIO18</text>
<text x="69.8" y="84.8">GPIO17</text>
<text x="104.1" y="89.9">RP2_D+</text>
<text x="31.7" y="95">GPIO3</text>
<text x="31.7" y="92.4">GPIO2</text>
<text x="69.8" y="92.4">GPIO20</text>
<text x="69.8" y="95">GPIO21</text>
<text x="104.1" y="95">RP2_GPIO0</text>
<text x="104.1" y="92.4">RP2_D-</text>
<text x="201.9" y="92.4">MS_DATA</text>
<text x="222.8" y="92.4">GPIO15</text>
<text x="31.7" y="97.5">GPIO4</text>
<text x="31.7" y="100.1">DAT1</text>
<text x="69.8" y="100.1">GPIO23</text>
<text x="69.8" y="97.5">GPIO22</text>
<text x="104.1" y="100.1">RP2_GPIO2</text>
<text x="104.1" y="97.5">RP2_GPIO1</text>
<text x="31.7" y="107.7">POL</text>
<text x="31.7" y="105.1">DET</text>
<text x="31.7" y="102.6">DAT2</text>
<text x="69.8" y="107.7">GPIO27</text>
<text x="69.8" y="102.6">GPIO24</text>
<text x="69.8" y="105.1">GPIO26</text>
<text x="104.1" y="105.1">RP2_GPIO4</text>
<text x="104.1" y="107.7">RP2_GPIO5</text>
<text x="104.1" y="102.6">RP2_GPIO3</text>
<text x="201.9" y="105.1">MS_CLK</text>
<text x="222.8" y="105.1">GPIO14</text>
<text x="69.8" y="110.2">GPIO28</text>
<text x="69.8" y="112.8">GPIO29</text>
<text x="104.1" y="112.8">RP2_GPIO7</text>
<text x="104.1" y="110.2">RP2_GPIO6</text>
<text x="31.7" y="117.8">AMP_IN_L</text>
<text x="69.8" y="115.3">RUN</text>
<text x="69.8" y="117.8">SWCLK</text>
<text x="104.1" y="117.8">RP2_GPIO9</text>
<text x="104.1" y="115.3">RP2_GPIO8</text>
<text x="244.8" y="114.3" transform="rotate(-90 244.8 114.3)">GPIO0</text>
<text x="253.7" y="114.3" transform="rotate(-90 253.7 114.3)">GPIO1</text>
<text x="262.6" y="114.3" transform="rotate(-90 262.6 114.3)">GPIO14</text>
<text x="271.5" y="114.3" transform="rotate(-90 271.5 114.3)">GPIO15</text>
<text x="31.7" y="120.4">AMP_IN_R</text>
<text x="31.7" y="122.9">GPIO28</text>
<text x="31.7" y="125.5">GPIO27</text>
<text x="69.8" y="120.4">SWD</text>
<text x="104.1" y="125.5">GPIO0</text>
<text x="104.1" y="122.9">GPIO1</text>
<text x="104.1" y="120.4">RP2_GPIO10</text>
<text x="31.7" y="130.5">PWM_OUT_R</text>
<text x="31.7" y="128">PWM_OUT_L</text>
<text x="69.8" y="130.5">GPIO12</text>
<text x="104.1" y="128">RP2_GPIO13</text>
<text x="104.1" y="130.5">MS_DATA</text>
<text x="31.7" y="133.1">GPIO26</text>
<text x="31.7" y="135.6">GPIO26</text>
<text x="69.8" y="133.1">GPIO10</text>
<text x="69.8" y="135.6">GPIO13</text>
<text x="104.1" y="133.1">MS_CLK</text>
<text x="104.1" y="135.6">RP2_GPIO16</text>
<text x="31.7" y="138.2">GPIO27</text>
<text x="31.7" y="140.7">TDA_R</text>
<text x="31.7" y="143.2">TDA_L</text>
<text x="69.8" y="143.2">GPIO6</text>
<text x="69.8" y="138.2">GPIO8</text>
<text x="69.8" y="140.7">GPIO9</text>
<text x="104.1" y="143.2">RP2_GPIO19</text>
<text x="104.1" y="140.7">RP2_GPIO18</text>
<text x="104.1" y="138.2">RP2_GPIO17</text>
<text x="31.7" y="148.3">SHND</text>
<text x="31.7" y="145.8">GPIO28</text>
<text x="104.1" y="145.8">RP2_GPIO20</text>
<text x="104.1" y="148.3">RP2_GPIO21</text>
<text x="31.7" y="153.4">MONO_R</text>
<text x="31.7" y="150.9">MONO_L</text>
<text x="69.8" y="154.7">GPIO16</text>
<text x="104.1" y="153.4">RP2_GPIO23</text>
<text x="104.1" y="155.9">RP2_GPIO24</text>
<text x="104.1" y="150.9">RP2_GPIO22</text>
<text x="69.8" y="159.8">GPIO14</text>
<text x="69.8" y="157.2">GPIO15</text>
<text x="104.1" y="158.5">RP2_GPIO26</text>
<text x="104.1" y="161">RP2_GPIO27</text>
<text x="104.1" y="166.1">RP2_GPIO29</text>
<text x="104.1" y="163.6">RP2_GPIO28</text>
<text x="69.8" y="173.7">GPIO14</text>
<text x="69.8" y="168.6">GPIO17</text>
<text x="69.8" y="171.2">GPIO15</text>
<text x="104.1" y="173.7">RP2_SWD</text>
<text x="104.1" y="168.6">RP2_RUN</text>
<text x="104.1" y="171.2">RP2_SWCLK</text>
</g>
<g font-size="1.8" fill="#a90000">
<text x="229.2" y="34">1</text>
<text x="239.3" y="34">6</text>
<text x="229.2" y="36.6">2</text>
<text x="229.2" y="39.1">3</text>
<text x="239.3" y="36.6">5</text>
<text x="239.3" y="39.1">4</text>
<text x="210.7" y="67.1">1</text>
<text x="210.7" y="69.6">2</text>
<text x="210.7" y="72.1">3</text>
</g>
</svg>
